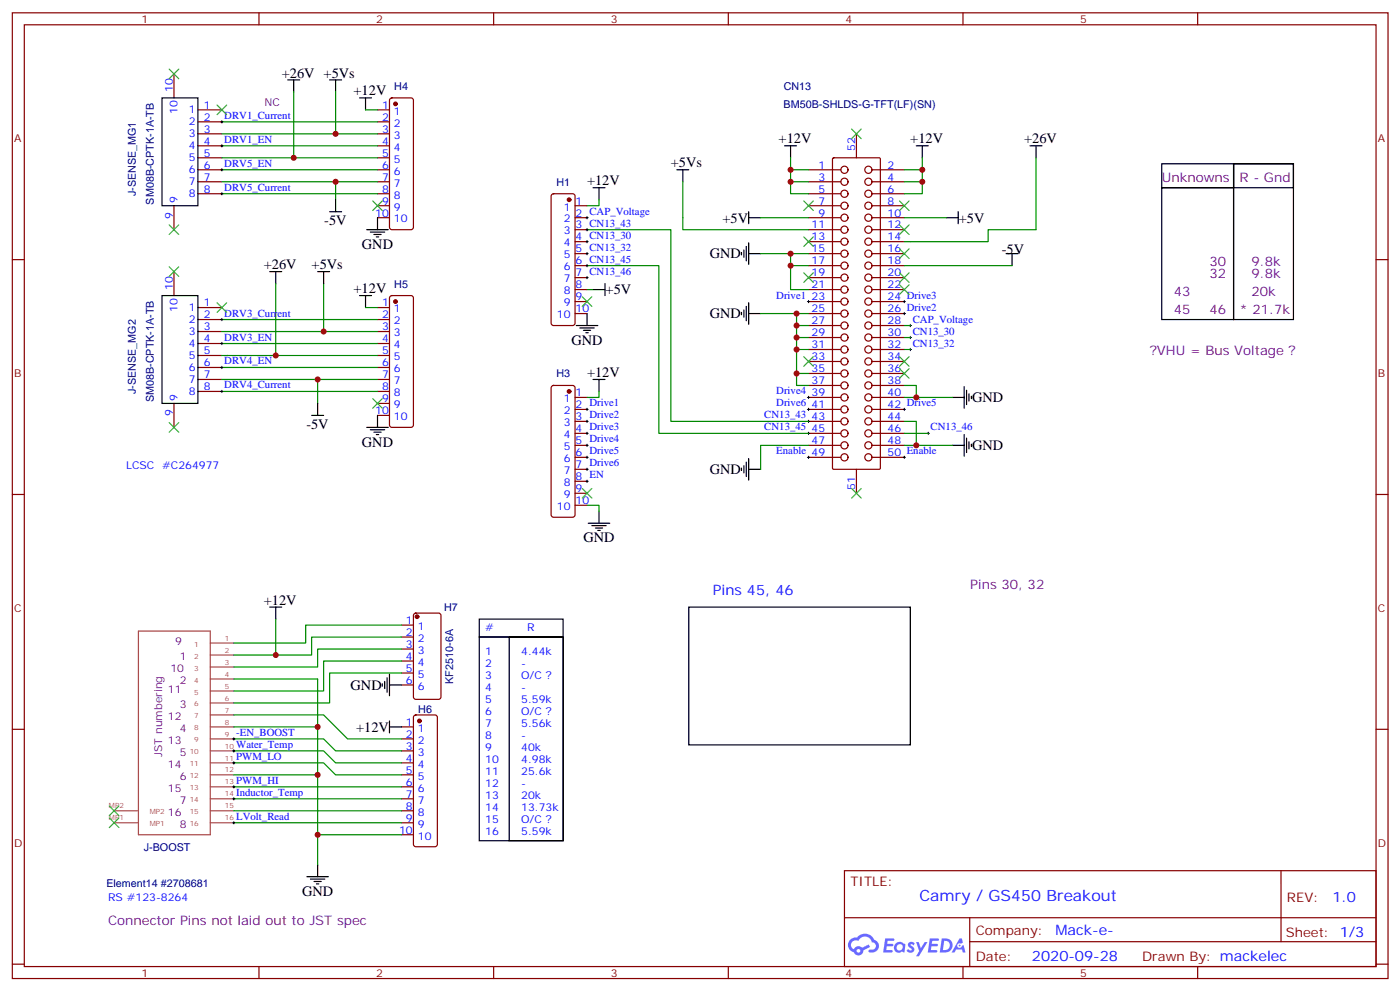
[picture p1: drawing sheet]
<svg xmlns="http://www.w3.org/2000/svg" width="413mm" height="292mm" viewBox="0 0 413 292" stroke-linecap="round" stroke-linejoin="round" font-family="sans-serif">
<g fill="none" stroke="#870000" stroke-width=".35">
<path d="M3.6 3.8h405.4v284.3h-405.4zM7.2 7.3h398.2v277.3h-398.2zM76.3 3.8v3.5M145.5 3.8v3.5M214.6 3.8v3.5M283.7 3.8v3.5M352.9 3.8v3.5M3.6 76.4h3.6M405.4 76.4h3.6M3.6 145.6h3.6M405.4 145.6h3.6M3.6 214.7h3.6"/>
<path d="M405.4 214.7h3.6M248.8 256.4h156.6v28.2h-156.6zM377.4 256.4v20.9M248.8 270.2h156.5M285.7 277.3h119.6M285.7 270.2v14.1M3.6 283.9h3.6M76.3 284.6v3.5M145.5 284.6v3.5M214.6 284.6v3.5M283.7 284.6v3.5M352.9 284.6v3.5"/>
<path d="M405.4 283.9h3.6"/>
</g>
<g fill="#5487ff">
<path d="M267.8 277.5a1.22 1.22 0 0 1 1.7 .3l-.4 .6a.47 .47 0 0 0-.3-.4 .47 .47 0 0 0-.5 .2l.2 .2a1.14 1.14 0 0 1 .7 1.7 1.14 1.14 0 0 1-1.9 0l-.2-.2 .5-.5 .7 .4a.29 .29 0 0 0 .4-.2 .29 .29 0 0 0-.3-.4 1.04 1.04 0 0 1-.6-1.7z"/>
<path d="M260.8 276.3h2.4l.3 .2-.1 .5h-1.9l-.1 .9h1.5l.4 .4-.4 .3h-1.6l-.2 1.1 1.8 .1 .1 .3-.1 .3h-2.7z"/>
<path d="M274 276.3h2.3l.3 .2-.1 .5h-1.8l-.1 .9h1.5l.3 .4-.4 .3h-1.6l-.1 1.1 1.7 .1 .2 .3-.2 .3h-2.6z"/>
<path d="M282.7 276.3h.7l.3 1.2-.6 .4a.69 .69 0 0 0-1 .2 .69 .69 0 0 0 .5 1 .69 .69 0 0 0 .8-.6l.5-.3 .6 2.2h-.8l-.2-.8h-1.8l-.5 .8h-.8z"/>
<path d="M269.9 277.4h.8l.6 1.8 1.1-1.8h.9l-2.6 4.2h-.8l.9-1.6z"/>
<path d="M277.5 276.3l-.6 4.1h1.3a2.11 2.11 0 0 0 2.5-2.1 2.11 2.11 0 0 0-2.5-2zM278.2 277a1.39 1.39 0 0 1 1.7 1.4 1.39 1.39 0 0 1-1.8 1.3h-.3z"/>
<path d="M263.8 277.9a1.54 1.54 0 0 0-.1 2.2 1.54 1.54 0 0 0 2.2 .1l.6 .2 .3-2.3-.2-.2h-.4a1.49 1.49 0 0 0-2.4 0zM264.1 278.9a.94 .94 0 0 1 1.8 0 .94 .94 0 0 1-1.8 0z"/>
<path d="M250.5 276.7a2.18 2.18 0 0 0 1.1 3.7 1.44 1.44 0 0 0 1.6 .9 1.44 1.44 0 0 0 1.2-1.5l2-1-.5-.7-1.9 .9a1.47 1.47 0 0 0-2.4 .5 1.39 1.39 0 0 1-.7-2 1.39 1.39 0 0 1 2-.4 2.12 2.12 0 0 1 2.2-1.3 2.12 2.12 0 0 1 1.9 1.7 1.14 1.14 0 0 1 1.1 1.4 1.14 1.14 0 0 1-1.7 .7 .43 .43 0 0 0-.5 .4 .43 .43 0 0 0 .4 .5 1.98 1.98 0 0 0 2.5-1.3 1.98 1.98 0 0 0-1.2-2.5 3.1 3.1 0 0 0-5.3-.7l-.9 .1zM252.4 280a.55 .55 0 0 1 1.1 0 .55 .55 0 0 1-1.1 0z"/>
<circle cx="282.7" cy="278.4" r=".26"/>
</g>
<path d="M245.3 46.6l.3-.1h13.4l.4 .3v91l-.4 .4h-13.4l-.3-.4z" fill="none" stroke="#870000" stroke-width=".35"/>
<g fill="#fff" stroke="#870000" stroke-width=".35">
<circle cx="248.8" cy="53.5" r="1.06"/>
<circle cx="255.9" cy="57" r="1.06"/>
<circle cx="248.8" cy="57" r="1.06"/>
<circle cx="255.9" cy="53.5" r="1.06"/>
<circle cx="248.8" cy="50" r="1.06"/>
<circle cx="255.9" cy="50" r="1.06"/>
<circle cx="248.8" cy="60.6" r="1.06"/>
<circle cx="255.9" cy="64.1" r="1.06"/>
<circle cx="248.8" cy="64.1" r="1.06"/>
<circle cx="255.9" cy="60.6" r="1.06"/>
<circle cx="248.8" cy="67.6" r="1.06"/>
<circle cx="255.9" cy="71.2" r="1.06"/>
<circle cx="248.8" cy="71.2" r="1.06"/>
<circle cx="255.9" cy="67.6" r="1.06"/>
<circle cx="255.9" cy="74.7" r="1.06"/>
<circle cx="248.8" cy="74.7" r="1.06"/>
<circle cx="255.9" cy="78.2" r="1.06"/>
<circle cx="248.8" cy="78.2" r="1.06"/>
<circle cx="255.9" cy="81.7" r="1.06"/>
<circle cx="248.8" cy="81.7" r="1.06"/>
<circle cx="255.9" cy="85.3" r="1.06"/>
<circle cx="248.8" cy="85.3" r="1.06"/>
<circle cx="255.9" cy="88.8" r="1.06"/>
<circle cx="248.8" cy="88.8" r="1.06"/>
<circle cx="255.9" cy="92.3" r="1.06"/>
<circle cx="248.8" cy="92.3" r="1.06"/>
<circle cx="255.9" cy="95.8" r="1.06"/>
<circle cx="248.8" cy="95.8" r="1.06"/>
<circle cx="255.9" cy="99.4" r="1.06"/>
<circle cx="248.8" cy="99.4" r="1.06"/>
<circle cx="255.9" cy="102.9" r="1.06"/>
<circle cx="248.8" cy="102.9" r="1.06"/>
<circle cx="255.9" cy="106.4" r="1.06"/>
<circle cx="248.8" cy="106.4" r="1.06"/>
<circle cx="255.9" cy="110" r="1.06"/>
<circle cx="248.8" cy="110" r="1.06"/>
<circle cx="255.9" cy="113.5" r="1.06"/>
<circle cx="248.8" cy="113.5" r="1.06"/>
<circle cx="255.9" cy="117" r="1.06"/>
<circle cx="248.8" cy="117" r="1.06"/>
<circle cx="255.9" cy="120.5" r="1.06"/>
<circle cx="248.8" cy="120.5" r="1.06"/>
<circle cx="255.9" cy="124.1" r="1.06"/>
<circle cx="248.8" cy="124.1" r="1.06"/>
<circle cx="255.9" cy="127.6" r="1.06"/>
<circle cx="248.8" cy="127.6" r="1.06"/>
<circle cx="255.9" cy="131.1" r="1.06"/>
<circle cx="248.8" cy="131.1" r="1.06"/>
<circle cx="255.9" cy="134.7" r="1.06"/>
<circle cx="248.8" cy="134.7" r="1.06"/>
</g>
<g fill="none" stroke="#870000" stroke-width=".35">
<path d="M51.3 21.8v7M58.3 32.3h7.1M58.3 35.9h7.1M58.3 39.4h7.1M111.2 32.3h3.6M111.2 35.9h3.6M111.2 39.4h3.6M115 29l.5-.2h5.6l.5 .2 .2 .5v37.4l-.2 .5-.5 .2h-5.6l-.5-.2-.2-.5v-37.4zM252.3 39.4v7.1M58.3 53.5h7.1M58.3 57h7.1M58.3 50h7.1"/>
<path d="M58.3 42.9h7.1M58.3 46.5h7.1M111.2 53.5h3.6M111.2 57h3.6M111.2 50h3.6M111.2 42.9h3.6M111.2 46.5h3.6M162.6 57.3l.5-.3h5.6l.5 .3 .2 .4v37.4l-.2 .5-.5 .2h-5.6l-.5-.2-.2-.5v-37.4zM238.2 53.5h9.6M238.2 57h9.6M238.2 50h9.6M256.9 53.5h9.6"/>
<path d="M256.9 57h9.6M256.9 50h9.6M51.3 60.6v7M51.3 80v7M111.2 60.6h3.6M111.2 64.1h3.6M169.4 60.6h3.6M169.4 64.1h3.6M169.4 67.6h3.6M169.4 71.2h3.6M169.4 74.7h3.6M169.4 78.2h3.6"/>
<path d="M238.2 60.6h9.6M238.2 64.1h9.6M238.2 67.6h9.6M238.2 71.2h9.6M238.2 74.7h9.6M238.2 78.2h9.6M256.9 60.6h9.6M256.9 64.1h9.6M256.9 67.6h9.6M256.9 71.2h9.6M256.9 74.7h9.6M256.9 78.2h9.6"/>
<path d="M58.3 90.6h7.1M58.3 94.1h7.1M58.3 97.6h7.1M111.2 90.6h3.6M111.2 94.1h3.6M111.2 97.6h3.6M115 87.2l.5-.2h5.6l.5 .2 .2 .5v37.4l-.2 .5-.5 .2h-5.6l-.5-.2-.2-.5v-37.4zM169.4 81.7h3.6M169.4 85.3h3.6M169.4 88.8h3.6M169.4 92.3h3.6M238.2 81.7h9.6"/>
<path d="M238.2 85.3h9.6M238.2 88.8h9.6M238.2 92.3h9.6M238.2 95.8h9.6M238.2 99.4h9.6M256.9 81.7h9.6M256.9 85.3h9.6M256.9 88.8h9.6M256.9 92.3h9.6M256.9 95.8h9.6M256.9 99.4h9.6M51.3 118.8v7"/>
<path d="M58.3 101.1h7.1M58.3 104.7h7.1M58.3 108.2h7.1M58.3 111.7h7.1M58.3 115.3h7.1M111.2 101.1h3.6M111.2 104.7h3.6M111.2 108.2h3.6M111.2 111.7h3.6M111.2 115.3h3.6M111.2 118.8h3.6M162.6 113.7l.5-.2h5.6l.5 .2 .2 .5v37.4l-.2 .5-.5 .2h-5.6l-.5-.2-.2-.5v-37.4z"/>
<path d="M169.4 117h3.6M238.2 102.9h9.6M238.2 106.4h9.6M238.2 110h9.6M238.2 113.5h9.6M238.2 117h9.6M256.9 102.9h9.6M256.9 106.4h9.6M256.9 110h9.6M256.9 113.5h9.6M256.9 117h9.6M111.2 122.3h3.6"/>
<path d="M169.4 120.5h3.6M169.4 124.1h3.6M169.4 127.6h3.6M169.4 131.1h3.6M169.4 134.7h3.6M169.4 138.2h3.6M238.2 120.5h9.6M238.2 124.1h9.6M238.2 127.6h9.6M238.2 131.1h9.6M238.2 134.7h9.6M252.3 138.2v7"/>
<path d="M256.9 120.5h9.6M256.9 124.1h9.6M256.9 127.6h9.6M256.9 131.1h9.6M256.9 134.7h9.6M169.4 141.7h3.6M169.4 145.2h3.6M169.4 148.8h3.6M118.3 184h3.5M118.3 187.6h3.5M118.3 191.1h3.5M118.3 194.6h3.5"/>
<path d="M118.3 198.2h3.5M122 180.7l.5-.2h6.7l.7 .4v24.3l-.4 .7h-7l-.6-.4-.1-24.3zM118.3 214h3.5M118.3 217.6h3.5M118.3 201.7h3.5M122 210.7l.5-.2h5.7l.5 .2 .2 .5v37.4l-.3 .5-.4 .2h-5.7l-.5-.2-.2-.5v-37.4zM118.3 221.1h3.5M118.3 224.6h3.5M118.3 228.1h3.5M118.3 231.7h3.5M118.3 235.2h3.5M118.3 238.7h3.5"/>
<path d="M118.3 242.3h3.5M118.3 245.8h3.5"/>
</g>
<g fill="none" stroke="#000" stroke-width=".29">
<path d="M65 35.9h.7M65.4 35.5v.7M65 57h.7M65 42.9h.7M65 50h.7M65.4 42.6v.7M65.4 49.6v.7M65.4 56.7v.7M172.6 64.1h.7M172.6 71.2h.7M172.6 74.7h.7M172.6 67.6h.7"/>
<path d="M172.6 78.2h.7M173 63.7v.8M173 67.3v.7M173 70.8v.7M173 74.3v.7M173 77.9v.7M65 94.1h.7M65.4 93.7v.7M172.6 81.7h.7M173 81.4v.7M237.9 88.8h.7M238.2 88.4v.7"/>
<path d="M266.1 88.8h.7M266.1 92.3h.7M266.5 88.4v.7M266.5 92v.7M267.9 95.8h.7M267.9 99.4h.7M268.2 95.5v.7M268.2 99v.7M65 115.3h.7M65 101.1h.7M65 108.2h.7M65.4 100.8v.7"/>
<path d="M65.4 107.8v.7M65.4 114.9v.7M237.9 117h.7M238.2 116.7v.7M267.9 102.9h.7M268.2 102.6v.7M172.6 120.5h.7M172.6 134.7h.7M172.6 124.1h.7M172.6 127.6h.7M172.6 131.1h.7M172.6 138.2h.7"/>
<path d="M173 120.2v.7M173 123.7v.7M173 127.2v.8M173 130.8v.7M173 134.3v.7M173 137.8v.7M237.9 120.5h.7M237.9 134.7h.7M237.9 124.1h.7M237.9 127.6h.7M238.2 120.2v.7M238.2 123.7v.7"/>
<path d="M238.2 127.2v.8M238.2 134.3v.7M266.1 120.5h.7M266.1 134.7h.7M266.5 120.2v.7M266.5 134.3v.7M273.2 127.6h.7M273.5 127.2v.8M172.6 141.7h.7M173 141.4v.7M68.5 217.6h.8M68.9 217.2v.7"/>
<path d="M68.5 231.7h.8M68.5 224.6h.8M68.5 235.2h.8M68.5 221.1h.8M68.9 220.7v.7M68.9 224.3v.7M68.9 231.3v.7M68.9 234.8v.7M68.5 242.3h.8M68.9 241.9v.7"/>
</g>
<g fill="none" stroke="#000" stroke-width=".35">
<path d="M47.7 28.8h10.6v31.8h-10.6zM84.8 23.5h3.5M86.5 23.5v3.6M97.1 23.5h3.5M98.9 23.5v3.6M105.9 28.8h3.6M107.7 28.8v3.5M98.9 58.8v3.5M174.7 55.3h3.6M176.5 55.3v3.5M199.4 50h3.6M201.2 50v3.5"/>
<path d="M231.2 42.9h3.5M232.9 42.9v3.6M270 42.9h3.5M271.7 42.9v3.6M303.5 42.9h3.5M305.3 42.9v3.6M342.3 55.3h21.2v38.8h-21.2zM342.3 48.2h21.2v7.1h-21.2zM363.5 48.2h17.6v45.9h-17.6zM363.5 48.2h17.6v7.1h-17.6zM79.5 80h3.5M81.2 80v3.5"/>
<path d="M93.6 80h3.5M95.4 80v3.5M97.1 62.3h3.5M108.1 67.6h6.3M109.1 68.3h4.2M110.2 69h2.1M110.9 69.7h.7M111.2 64.1v3.5M218.5 74.3v.7M219.2 73.6v2.1M219.9 72.6v4.2M220.6 74.7h3.5"/>
<path d="M220.6 62.3v3.6M220.6 71.5v6.4M220.6 64.1h3.5M278.8 64.1h3.5M282.3 62.3v3.6M296.4 74.7h3.6M298.2 74.7v3.5M47.7 87h10.6v31.8h-10.6zM105.9 87h3.6M107.7 87v3.6M169.8 95.8h6.3M170.9 96.6h4.2"/>
<path d="M171.9 97.3h2.1M172.6 98h.7M173 92.3v3.5M174.7 85.3h3.6M178.3 83.5v3.5M218.5 92v.7M219.2 91.3v2.1M219.9 90.2v4.2M220.6 89.1v6.4M220.6 92.3h3.5M93.6 118.8v3.5M174.7 111.7h3.6"/>
<path d="M176.5 111.7v3.6M280.6 117h3.5M284.1 113.8v6.4M284.8 114.9v4.2M285.5 116v2.1M286.2 116.7v.7M91.8 122.3h3.6M108.1 125.8h6.3M109.1 126.5h4.2M110.2 127.2h2.1M110.9 128h.7M111.2 122.3v3.5"/>
<path d="M218.5 137.8v.7M219.2 137.1v2.1M219.9 136.1v4.2M220.6 135v6.4M220.6 138.2h3.5M280.6 131.1h3.5M284.1 128v6.3M284.8 129v4.2M285.5 130.1v2.1M286.2 130.8v.7M173.3 154.1h6.4M174.4 154.8h4.2"/>
<path d="M175.4 155.5h2.2M176.1 156.2h.7M176.5 150.5v3.6M79.5 178.8h3.5M81.2 178.8v3.5M203 178.8h65.2v40.5h-65.2zM114.1 199.6v4.2M114.8 198.5v6.4M141.2 187.6h24.7v59.9h-24.7zM141.2 182.3h24.7v5.3h-24.7zM150 187.6h15.9v59.9h-15.9zM112.6 201.3v.7"/>
<path d="M113.3 200.6v2.1M114.8 214h3.5M114.8 212.3v3.5M114.8 201.7h3.5M90.4 258.1h6.4M91.5 258.8h4.2M92.5 259.5h2.2M93.6 254.6v3.5M93.2 260.2h.7"/>
</g>
<g fill="none" stroke="#008700" stroke-width=".35">
<path d="M65.4 35.9h45.8M86.5 27.1v19.4h-21.1M98.9 27.1v12.3h-33.5M98.9 39.4h12.3M107.7 32.3h3.5M65.4 53.5h33.5v5.3M65.4 50h45.8M65.4 42.9h45.8M65.4 57h45.8M86.5 46.5h24.7M98.9 53.5h12.3M176.5 58.8v1.8h-3.5"/>
<path d="M201.2 53.5v14.1h37M232.9 46.5v10.5h5.3M232.9 53.5h5.3M232.9 50h5.3M266.5 53.5h5.2M266.5 50h5.2M271.7 46.5v10.5h-5.2M305.3 46.5v21.1h-14.2v3.6h-24.6M173 67.6h24.7v56.5h40.5M173 78.2h21.1v49.4h44.1M224.1 64.1h14.1M224.1 74.7h14.1"/>
<path d="M232.9 74.7v3.5h5.3M232.9 78.2v7.1h5.3M266.5 64.1h12.3M266.5 78.2h31.7M65.4 94.1h45.8M81.2 83.5v21.2h-15.8M95.4 83.5v14.1h-30M95.4 97.6h15.8M107.7 90.6h3.5M173 85.3h1.7M224.1 92.3h14.1M234.7 92.3v10.6h3.5"/>
<path d="M234.7 95.8h3.5M234.7 99.4h3.5M266.5 99.4h1.7M266.5 95.8h1.7M65.4 111.7h28.2v7.1M65.4 101.1h45.8M65.4 108.2h45.8M65.4 115.3h45.8M81.2 104.7h30M93.6 111.7h17.6M176.5 115.3v1.7h-3.5M234.7 102.9v7.1h3.5"/>
<path d="M234.7 110v3.5h3.5M266.5 113.5h3.5v3.5M266.5 117h14.1M266.5 102.9h1.7M238.2 131.1h-14.1v7.1M266.5 124.1h3.5v7M266.5 131.1h14.1M266.5 127.6h7M173 148.8h3.5v1.7M68.9 199.9h24.7v28.2M81.2 182.3v10.6M118.3 184h-28.2v5.3h-21.2"/>
<path d="M118.3 187.6h-26.5v5.3h-22.9M118.3 191.1h-24.7v5.3h-24.7M118.3 194.6h-22.9v8.8h-26.5M118.3 198.2h-21.2v8.8h-28.2M68.9 210.5h26.5l7 7.1h15.9M68.9 217.6h26.5l3.5 3.5h19.4M68.9 214h24.7M68.9 221.1h26.5l3.5 3.5h19.4M68.9 224.6h26.5l3.5 3.5h19.4M68.9 231.7h49.4M68.9 235.2h49.4M68.9 238.7h49.4"/>
<path d="M68.9 228.1h24.7M93.6 228.1v26.5M68.9 242.3h49.4M93.6 245.8h24.7"/>
</g>
<g fill="none" stroke="#3c3" stroke-width=".35">
<path d="M49.8 20.4l2.9 2.8M52.7 20.4l-2.9 2.8M64 30.9l2.8 2.9M66.8 30.9l-2.8 2.9M250.9 38l2.9 2.8M253.8 38l-2.9 2.8M109.8 59.2l2.8 2.8M112.6 59.2l-2.8 2.8M236.8 59.2l2.8 2.8M239.6 59.2l-2.8 2.8M265 59.2l2.9 2.8M267.9 59.2l-2.9 2.8"/>
<path d="M49.8 78.6l2.9 2.8M49.8 66.2l2.9 2.8M52.7 78.6l-2.9 2.8M52.7 66.2l-2.9 2.8M236.8 69.7l2.8 2.9M239.6 69.7l-2.8 2.9M265 66.2l2.9 2.8M265 73.3l2.9 2.8M267.9 66.2l-2.9 2.8M267.9 73.3l-2.9 2.8M64 89.1l2.8 2.9M66.8 89.1l-2.8 2.9"/>
<path d="M171.6 87.4l2.8 2.8M174.4 87.4l-2.8 2.8M236.8 80.3l2.8 2.8M239.6 80.3l-2.8 2.8M265 80.3l2.9 2.8M265 83.9l2.9 2.8M267.9 80.3l-2.9 2.8M267.9 83.9l-2.9 2.8M109.8 117.4l2.8 2.8M112.6 117.4l-2.8 2.8M236.8 105l2.8 2.8M239.6 105l-2.8 2.8"/>
<path d="M265 105l2.9 2.8M265 108.5l2.9 2.9M267.9 105l-2.9 2.8M267.9 108.5l-2.9 2.9M49.8 124.4l2.9 2.8M52.7 124.4l-2.9 2.8M171.6 143.8l2.8 2.8M174.4 143.8l-2.8 2.8M250.9 143.8l2.9 2.8M253.8 143.8l-2.9 2.8M32.2 237.3l2.8 2.8M35 237.3l-2.8 2.8"/>
<path d="M32.2 240.8l2.8 2.9M35 240.8l-2.8 2.9"/>
</g>
<g fill="none" stroke="#a64a4a" stroke-width=".35">
<path d="M40.8 185.8h21.2v60h-21.2zM62 189.3h6.9M62 192.9h6.9M62 196.4h6.9M62 199.9h6.9M62 203.4h6.9M62 207h6.9M62 210.5h6.9M62 214h6.9M62 217.6h6.9M33.6 238.7h7M62 221.1h6.9"/>
<path d="M62 224.6h6.9M62 228.1h6.9M62 231.7h6.9M62 235.2h6.9M62 238.7h6.9M33.6 242.3h7M62 242.3h6.9"/>
</g>
<g fill="#870000" stroke="#870000" stroke-width=".35">
<circle cx="167.7" cy="58.8" r=".53"/>
<circle cx="167.7" cy="115.3" r=".53"/>
<circle cx="116.5" cy="30.6" r=".53"/>
<circle cx="116.5" cy="88.8" r=".53"/>
<circle cx="123.6" cy="212.3" r=".53"/>
<circle cx="122.9" cy="181.6" r=".53"/>
</g>
<g fill="#c00">
<circle cx="232.9" cy="53.5" r=".88"/>
<circle cx="232.9" cy="50" r=".88"/>
<circle cx="271.7" cy="53.5" r=".88"/>
<circle cx="271.7" cy="50" r=".88"/>
<circle cx="232.9" cy="74.7" r=".88"/>
<circle cx="232.9" cy="78.2" r=".88"/>
<circle cx="234.7" cy="92.3" r=".88"/>
<circle cx="234.7" cy="102.9" r=".88"/>
<circle cx="234.7" cy="110" r=".88"/>
<circle cx="270" cy="131.1" r=".88"/>
<circle cx="270" cy="117" r=".88"/>
<circle cx="98.9" cy="39.4" r=".88"/>
<circle cx="86.5" cy="46.5" r=".88"/>
<circle cx="98.9" cy="53.5" r=".88"/>
<circle cx="95.4" cy="97.6" r=".88"/>
<circle cx="81.2" cy="104.7" r=".88"/>
<circle cx="93.6" cy="111.7" r=".88"/>
<circle cx="81.2" cy="192.9" r=".88"/>
<circle cx="234.7" cy="99.4" r=".88"/>
<circle cx="234.7" cy="95.8" r=".88"/>
<circle cx="93.6" cy="228.1" r=".88"/>
<circle cx="93.6" cy="214" r=".88"/>
<circle cx="93.6" cy="245.8" r=".88"/>
</g>
<text font-size="4.6" fill="#00f" x="270.9" y="265.4">Camry / GS450 Breakout</text>
<g font-size="4.2">
<text x="83" y="22.8">+26V +5Vs</text>
<text x="104.2" y="28.1">+12V</text>
<text x="229.4" y="42.2">+12V</text>
<text x="268.2" y="42.2">+12V</text>
<text x="301.7" y="42.2">+26V</text>
<text x="197.7" y="49.3">+5Vs</text>
<text x="173" y="54.6">+12V</text>
<text x="212.9" y="65.5">+5V</text>
<text x="282.5" y="65.5">+5V</text>
<text x="95.6" y="66.2">-5V</text>
<text x="106.6" y="73.3">GND</text>
<text x="209.1" y="76.1">GND</text>
<text x="295.2" y="74.7">-5V</text>
<text x="77.7" y="79.3">+26V</text>
<text x="91.8" y="79.3">+5Vs</text>
<text x="104.2" y="86.3">+12V</text>
<text x="178.4" y="86.7">+5V</text>
<text x="209.1" y="93.7">GND</text>
<text x="168.4" y="101.5">GND</text>
<text x="173" y="111">+12V</text>
<text x="286.4" y="118.4">GND</text>
<text x="90.3" y="126.2">-5V</text>
<text x="106.6" y="131.5">GND</text>
<text x="286.4" y="132.5">GND</text>
<text x="209.1" y="139.6">GND</text>
<text x="171.9" y="159.7">GND</text>
<text x="77.7" y="178">+12V</text>
<text x="103.3" y="203.1">GND</text>
<text x="104.9" y="215.5">+12V</text>
<text x="89" y="263.8">GND</text>
</g>
<g font-size="4.2" fill="#00f">
<text x="210" y="175.2">Pins 45, 46</text>
<text x="392.6" y="265.6">1.0</text>
<text x="311" y="275.2">Mack-e-</text>
<text x="304.1" y="283">2020-09-28</text>
</g>
<g font-size="3.9" fill="#609">
<text x="342.3" y="53.5">Unknowns</text>
<text x="365.2" y="53.5">R - Gnd</text>
<text x="356.4" y="78.2">30</text>
<text x="356.4" y="81.7">32</text>
<text x="368.8" y="78.2">9.8k</text>
<text x="368.8" y="81.7">9.8k</text>
<text x="345.8" y="87">43</text>
<text x="368.8" y="87">20k</text>
<text x="345.8" y="92.3">45</text>
<text x="356.4" y="92.3">46</text>
<text x="365.2" y="92.3">* 21.7k</text>
<text x="338.8" y="104.7">?VHU = Bus Voltage ?</text>
<text x="285.9" y="173.5">Pins 30, 32</text>
<text x="31.9" y="272.2">Connector Pins not laid out to JST spec</text>
</g>
<g font-size="3.9" fill="#800">
<text x="250.6" y="260.9">TITLE:</text>
<text x="379.2" y="265.6">REV:</text>
<text x="287.5" y="275.1">Company:</text>
<text x="378.9" y="275.8">Sheet: 1/3</text>
<text x="287.5" y="282.8">Date:</text>
<text x="336.5" y="282.9">Drawn By: mackelec</text>
</g>
<g font-size="3.2" fill="#800">
<text x="41.7" y="6.8">1</text>
<text x="110.9" y="6.8">2</text>
<text x="180" y="6.8">3</text>
<text x="249.2" y="6.8">4</text>
<text x="318.3" y="6.8">5</text>
<text x="4.2" y="41.9">A</text>
<text x="406" y="41.9">A</text>
<text x="4.2" y="111">B</text>
<text x="406" y="111">B</text>
<text x="4.2" y="180.2">C</text>
<text x="406" y="180.2">C</text>
<text x="4.2" y="249.3">D</text>
<text x="406" y="249.3">D</text>
<text x="41.7" y="287.6">1</text>
<text x="110.9" y="287.6">2</text>
<text x="180" y="287.6">3</text>
<text x="249.2" y="287.6">4</text>
<text x="318.3" y="287.6">5</text>
</g>
<g font-size="3.2" fill="#00f">
<text x="50.9" y="27.1" transform="rotate(-90 50.9 27.1)">10</text>
<text x="52.3" y="33.6" transform="rotate(-90 52.3 33.6)">10</text>
<text x="55.6" y="33.4">1</text>
<text x="60.1" y="32">1</text>
<text x="60.1" y="35.5">2</text>
<text x="66.1" y="35">DRV1_Current</text>
<text x="112.6" y="32">1</text>
<text x="112.6" y="35.5">2</text>
<text x="116.1" y="33.8">1</text>
<text x="55.6" y="36.9">2</text>
<text x="55.6" y="40.5">3</text>
<text x="60.1" y="39.1">3</text>
<text x="112.6" y="39.1">3</text>
<text x="116.1" y="37.3">2</text>
<text x="116.1" y="40.8">3</text>
<text x="55.6" y="44">4</text>
<text x="55.6" y="47.5">5</text>
<text x="60.1" y="42.6">4</text>
<text x="60.1" y="46.1">5</text>
<text x="66.1" y="42.1">DRV1_EN</text>
<text x="112.6" y="42.6">4</text>
<text x="112.6" y="46.1">5</text>
<text x="116.1" y="44.3">4</text>
<text x="116.1" y="47.9">5</text>
<text x="252" y="44.5" transform="rotate(-90 252 44.5)">52</text>
<text x="55.6" y="51">6</text>
<text x="60.1" y="49.6">6</text>
<text x="60.1" y="53.2">7</text>
<text x="66.1" y="49.1">DRV5_EN</text>
<text x="112.6" y="49.6">6</text>
<text x="112.6" y="53.2">7</text>
<text x="116.1" y="51.4">6</text>
<text x="241.2" y="49.6">1</text>
<text x="241.2" y="53.2">3</text>
<text x="261.5" y="53.2">4</text>
<text x="261.5" y="49.6">2</text>
<text x="52.3" y="59.9" transform="rotate(-90 52.3 59.9)">9</text>
<text x="55.6" y="54.6">7</text>
<text x="55.6" y="58.1">8</text>
<text x="60.1" y="56.7">8</text>
<text x="66.1" y="56.2">DRV5_Current</text>
<text x="112.6" y="56.7">8</text>
<text x="116.1" y="54.9">7</text>
<text x="116.1" y="58.5">8</text>
<text x="241.2" y="56.7">5</text>
<text x="261.5" y="56.7">6</text>
<text x="50.9" y="64.4" transform="rotate(-90 50.9 64.4)">9</text>
<text x="110.5" y="63.7">10</text>
<text x="112.6" y="60.2">9</text>
<text x="116.1" y="62">9</text>
<text x="116.1" y="65.5">10</text>
<text x="166.1" y="62">1</text>
<text x="166.1" y="65.5">2</text>
<text x="169.6" y="60.2">1</text>
<text x="169.6" y="63.7">2 CAP_Voltage</text>
<text x="241.2" y="60.2">7</text>
<text x="241.2" y="63.7">9</text>
<text x="261.5" y="63.7">10</text>
<text x="261.5" y="60.2">8</text>
<text x="166.1" y="69">3</text>
<text x="169.6" y="67.3">3 CN13_43</text>
<text x="169.6" y="70.8">4 CN13_30</text>
<text x="239.1" y="67.3">11</text>
<text x="239.1" y="70.8">13</text>
<text x="261.5" y="70.8">14</text>
<text x="261.5" y="67.3">12</text>
<text x="166.1" y="72.6">4</text>
<text x="166.1" y="76.1">5</text>
<text x="169.6" y="74.3">5 CN13_32</text>
<text x="169.6" y="77.9">6 CN13_45</text>
<text x="239.1" y="74.3">15</text>
<text x="239.1" y="77.9">17</text>
<text x="261.5" y="74.3">16</text>
<text x="261.5" y="77.9">18</text>
<text x="166.1" y="79.6">6</text>
<text x="166.1" y="83.1">7</text>
<text x="169.6" y="81.4">7 CN13_46</text>
<text x="239.1" y="81.4">19</text>
<text x="261.5" y="81.4">20</text>
<text x="50.9" y="85.3" transform="rotate(-90 50.9 85.3)">10</text>
<text x="166.1" y="86.7">8</text>
<text x="169.6" y="84.9">8</text>
<text x="169.6" y="88.4">9</text>
<text x="228.7" y="87.9">Drive1</text>
<text x="239.1" y="84.9">21</text>
<text x="239.1" y="88.4">23</text>
<text x="261.5" y="84.9">22</text>
<text x="261.5" y="88.4">24 Drive3</text>
<text x="52.3" y="91.8" transform="rotate(-90 52.3 91.8)">10</text>
<text x="55.6" y="91.6">1</text>
<text x="55.6" y="95.1">2</text>
<text x="60.1" y="90.2">1</text>
<text x="60.1" y="93.7">2</text>
<text x="66.1" y="93.2">DRV3_Current</text>
<text x="112.6" y="90.2">1</text>
<text x="112.6" y="93.7">2</text>
<text x="116.1" y="92">1</text>
<text x="116.1" y="95.5">2</text>
<text x="164.1" y="93.7">10</text>
<text x="166.1" y="90.2">9</text>
<text x="169.6" y="92">10</text>
<text x="239.1" y="92">25</text>
<text x="239.1" y="95.5">27</text>
<text x="261.5" y="92">26 Drive2</text>
<text x="261.5" y="95.5">28</text>
<text x="268.9" y="95">CAP_Voltage</text>
<text x="55.6" y="98.7">3</text>
<text x="60.1" y="97.3">3</text>
<text x="60.1" y="100.8">4</text>
<text x="66.1" y="100.3">DRV3_EN</text>
<text x="112.6" y="97.3">3</text>
<text x="112.6" y="100.8">4</text>
<text x="116.1" y="99">3</text>
<text x="239.1" y="99">29</text>
<text x="261.5" y="99">30</text>
<text x="268.9" y="98.5">CN13_30</text>
<text x="55.6" y="102.2">4</text>
<text x="55.6" y="105.7">5</text>
<text x="60.1" y="104.3">5</text>
<text x="60.1" y="107.8">6</text>
<text x="66.1" y="107.3">DRV4_EN</text>
<text x="112.6" y="104.3">5</text>
<text x="112.6" y="107.8">6</text>
<text x="116.1" y="102.6">4</text>
<text x="116.1" y="106.1">5</text>
<text x="239.1" y="102.6">31</text>
<text x="239.1" y="106.1">33</text>
<text x="261.5" y="102.6">32</text>
<text x="261.5" y="106.1">34</text>
<text x="268.9" y="102">CN13_32</text>
<text x="55.6" y="109.3">6</text>
<text x="55.6" y="112.8">7</text>
<text x="60.1" y="111.4">7</text>
<text x="112.6" y="111.4">7</text>
<text x="116.1" y="109.6">6</text>
<text x="116.1" y="113.1">7</text>
<text x="239.1" y="109.6">35</text>
<text x="239.1" y="113.1">37</text>
<text x="261.5" y="109.6">36</text>
<text x="261.5" y="113.1">38</text>
<text x="52.3" y="118.1" transform="rotate(-90 52.3 118.1)">9</text>
<text x="55.6" y="116.3">8</text>
<text x="60.1" y="114.9">8</text>
<text x="66.1" y="114.4">DRV4_Current</text>
<text x="112.6" y="114.9">8</text>
<text x="112.6" y="118.4">9</text>
<text x="116.1" y="116.7">8</text>
<text x="166.1" y="118.4">1</text>
<text x="169.6" y="116.7">1</text>
<text x="228.7" y="119.7">Drive6</text>
<text x="228.7" y="116.1">Drive4</text>
<text x="239.1" y="116.7">39</text>
<text x="261.5" y="116.7">40</text>
<text x="50.9" y="122.6" transform="rotate(-90 50.9 122.6)">9</text>
<text x="110.5" y="122">10</text>
<text x="116.1" y="120.2">9</text>
<text x="116.1" y="123.7">10</text>
<text x="166.1" y="122">2</text>
<text x="166.1" y="125.5">3</text>
<text x="169.6" y="120.2">2 Drive1</text>
<text x="169.6" y="123.7">3 Drive2</text>
<text x="225.2" y="123.2">CN13_43</text>
<text x="239.1" y="120.2">41</text>
<text x="239.1" y="123.7">43</text>
<text x="261.5" y="120.2">42 Drive5</text>
<text x="261.5" y="123.7">44</text>
<text x="166.1" y="129">4</text>
<text x="169.6" y="127.2">4 Drive3</text>
<text x="169.6" y="130.8">5 Drive4</text>
<text x="225.2" y="126.7">CN13_45</text>
<text x="239.1" y="127.2">45</text>
<text x="239.1" y="130.8">47</text>
<text x="261.5" y="127.2">46</text>
<text x="261.5" y="130.8">48</text>
<text x="274.2" y="126.7">CN13_46</text>
<text x="166.1" y="132.5">5</text>
<text x="166.1" y="136.1">6</text>
<text x="169.6" y="134.3">6 Drive5</text>
<text x="169.6" y="137.8">7 Drive6</text>
<text x="228.7" y="133.8">Enable 49</text>
<text x="261.5" y="134.3">50 Enable</text>
<text x="37.1" y="138.2">LCSC</text>
<text x="47.7" y="138.2">#C264977</text>
<text x="166.1" y="139.6">7</text>
<text x="166.1" y="143.1">8</text>
<text x="169.6" y="141.4">8 EN</text>
<text x="166.1" y="146.6">9</text>
<text x="169.6" y="144.9">9</text>
<text x="169.6" y="148.4">10</text>
<text x="252" y="144.2" transform="rotate(-90 252 144.2)">51</text>
<text x="164.1" y="150.2">10</text>
<text x="119.6" y="183.7">1</text>
<text x="123.1" y="185.5">1</text>
<text x="143" y="185.8">#</text>
<text x="155.3" y="185.8">R</text>
<text x="119.6" y="187.2">2</text>
<text x="119.6" y="190.7">3</text>
<text x="123.1" y="189">2</text>
<text x="119.6" y="194.3">4</text>
<text x="119.6" y="197.8">5</text>
<text x="123.1" y="192.5">3</text>
<text x="123.1" y="196">4</text>
<text x="143" y="192.9">1</text>
<text x="143" y="196.4">2</text>
<text x="153.6" y="192.9">4.44k</text>
<text x="153.6" y="196.4">-</text>
<text x="119.6" y="201.3">6</text>
<text x="123.1" y="199.6">5</text>
<text x="123.1" y="203.1">6</text>
<text x="143" y="199.9">3</text>
<text x="143" y="203.4">4</text>
<text x="153.6" y="199.9">O/C ?</text>
<text x="153.6" y="203.4">-</text>
<text x="143" y="207">5</text>
<text x="153.6" y="207">5.59k</text>
<text x="119.6" y="213.7">1</text>
<text x="123.1" y="215.4">1</text>
<text x="143" y="210.5">6</text>
<text x="143" y="214">7</text>
<text x="153.6" y="210.5">O/C ?</text>
<text x="153.6" y="214">5.56k</text>
<text x="69.6" y="216.7">-EN_BOOST</text>
<text x="69.6" y="220.2">Water_Temp</text>
<text x="119.6" y="217.2">2</text>
<text x="119.6" y="220.7">3</text>
<text x="123.1" y="219">2</text>
<text x="143" y="217.6">8</text>
<text x="143" y="221.1">9</text>
<text x="153.6" y="221.1">40k</text>
<text x="153.6" y="217.6">-</text>
<text x="69.6" y="223.7">PWM_LO</text>
<text x="119.6" y="224.3">4</text>
<text x="119.6" y="227.8">5</text>
<text x="123.1" y="222.5">3</text>
<text x="123.1" y="226">4</text>
<text x="143" y="224.6">10</text>
<text x="153.6" y="224.6">4.98k</text>
<text x="69.6" y="230.8">PWM_HI</text>
<text x="119.6" y="231.3">6</text>
<text x="123.1" y="229.6">5</text>
<text x="123.1" y="233.1">6</text>
<text x="143" y="228.1">11</text>
<text x="143" y="231.7">12</text>
<text x="153.6" y="231.7">-</text>
<text x="153.6" y="228.1">25.6k</text>
<text x="69.6" y="234.3">Inductor_Temp</text>
<text x="119.6" y="234.8">7</text>
<text x="119.6" y="238.4">8</text>
<text x="123.1" y="236.6">7</text>
<text x="143" y="235.2">13</text>
<text x="143" y="238.7">14</text>
<text x="153.6" y="235.2">20k</text>
<text x="153.6" y="238.7">13.73k</text>
<text x="69.6" y="241.4">LVolt_Read</text>
<text x="117.6" y="245.4">10</text>
<text x="119.6" y="241.9">9</text>
<text x="123.1" y="240.1">8</text>
<text x="123.1" y="243.7">9</text>
<text x="143" y="242.3">15</text>
<text x="143" y="245.8">16</text>
<text x="153.6" y="242.3">O/C ?</text>
<text x="153.6" y="245.8">5.59k</text>
<text x="123.1" y="247.2">10</text>
<text x="31.9" y="265.2">RS #123-8264</text>
</g>
<g font-size="3.2" fill="#000080">
<text x="116.2" y="26.5">H4</text>
<text x="230.9" y="26.4">CN13</text>
<text x="230.9" y="31.8">BM50B-SHLDS-G-TFT(LF)(SN)</text>
<text x="40.1" y="57.8" transform="rotate(-90 40.1 57.8)">J-SENSE_MG1</text>
<text x="164" y="54.7">H1</text>
<text x="45.3" y="60.2" transform="rotate(-90 45.3 60.2)">SM08B-CPTK-1A-TB</text>
<text x="116.2" y="84.7">H5</text>
<text x="164" y="111.1">H3</text>
<text x="40.1" y="116.1" transform="rotate(-90 40.1 116.1)">J-SENSE_MG2</text>
<text x="45.3" y="118.5" transform="rotate(-90 45.3 118.5)">SM08B-CPTK-1A-TB</text>
<text x="130.9" y="179.9">H7</text>
<text x="133.5" y="201.3" transform="rotate(-90 133.5 201.3)">KF2510-6A</text>
<text x="123.2" y="209.9">H6</text>
<text x="42.4" y="250.6">J-BOOST</text>
<text x="31.3" y="261.1">Element14 #2708681</text>
</g>
<g font-size="3.2" fill="#609">
<text x="77.9" y="31.3">NC</text>
<text x="51.6" y="190">9</text>
<text x="50.2" y="197.8">10</text>
<text x="53" y="194.3">1</text>
<text x="53" y="201.3">2</text>
<text x="49.5" y="204.2">11</text>
<text x="53" y="208.4">3</text>
<text x="49.5" y="211.9">12</text>
<text x="53" y="215.4">4</text>
<text x="49.5" y="219">13</text>
<text x="47.7" y="222.8" transform="rotate(-90 47.7 222.8)">JST numbering</text>
<text x="49.5" y="226">14</text>
<text x="53" y="222.5">5</text>
<text x="49.5" y="233.1">15</text>
<text x="53" y="229.6">6</text>
<text x="53" y="236.6">7</text>
<text x="49.5" y="240.1">16</text>
<text x="53" y="243.7">8</text>
</g>
<g font-size="2.1" fill="#a54b4b">
<text x="57.2" y="190.4">1</text>
<text x="66.2" y="188.6">1</text>
<text x="57.2" y="193.9">2</text>
<text x="57.2" y="197.4">3</text>
<text x="66.2" y="192.2">2</text>
<text x="66.2" y="195.7">3</text>
<text x="57.2" y="201">4</text>
<text x="66.2" y="199.2">4</text>
<text x="66.2" y="202.8">5</text>
<text x="57.2" y="204.5">5</text>
<text x="57.2" y="208">6</text>
<text x="66.2" y="206.3">6</text>
<text x="66.2" y="209.8">7</text>
<text x="57.2" y="211.5">7</text>
<text x="57.2" y="215.1">8</text>
<text x="66.2" y="213.3">8</text>
<text x="57.2" y="218.6">9</text>
<text x="66.2" y="216.9">9</text>
<text x="66.2" y="220.4">10</text>
<text x="55.9" y="222.1">10</text>
<text x="55.9" y="225.7">11</text>
<text x="66.2" y="223.9">11</text>
<text x="66.2" y="227.4">12</text>
<text x="55.9" y="229.2">12</text>
<text x="55.9" y="232.7">13</text>
<text x="66.2" y="231">13</text>
<text x="32.1" y="238">MP2</text>
<text x="44.1" y="239.8">MP2</text>
<text x="55.9" y="236.2">14</text>
<text x="55.9" y="239.8">15</text>
<text x="66.2" y="234.5">14</text>
<text x="66.2" y="238">15</text>
<text x="32.1" y="241.6">MP1</text>
<text x="44.1" y="243.3">MP1</text>
<text x="55.9" y="243.3">16</text>
<text x="66.2" y="241.6">16</text>
</g>
</svg>
